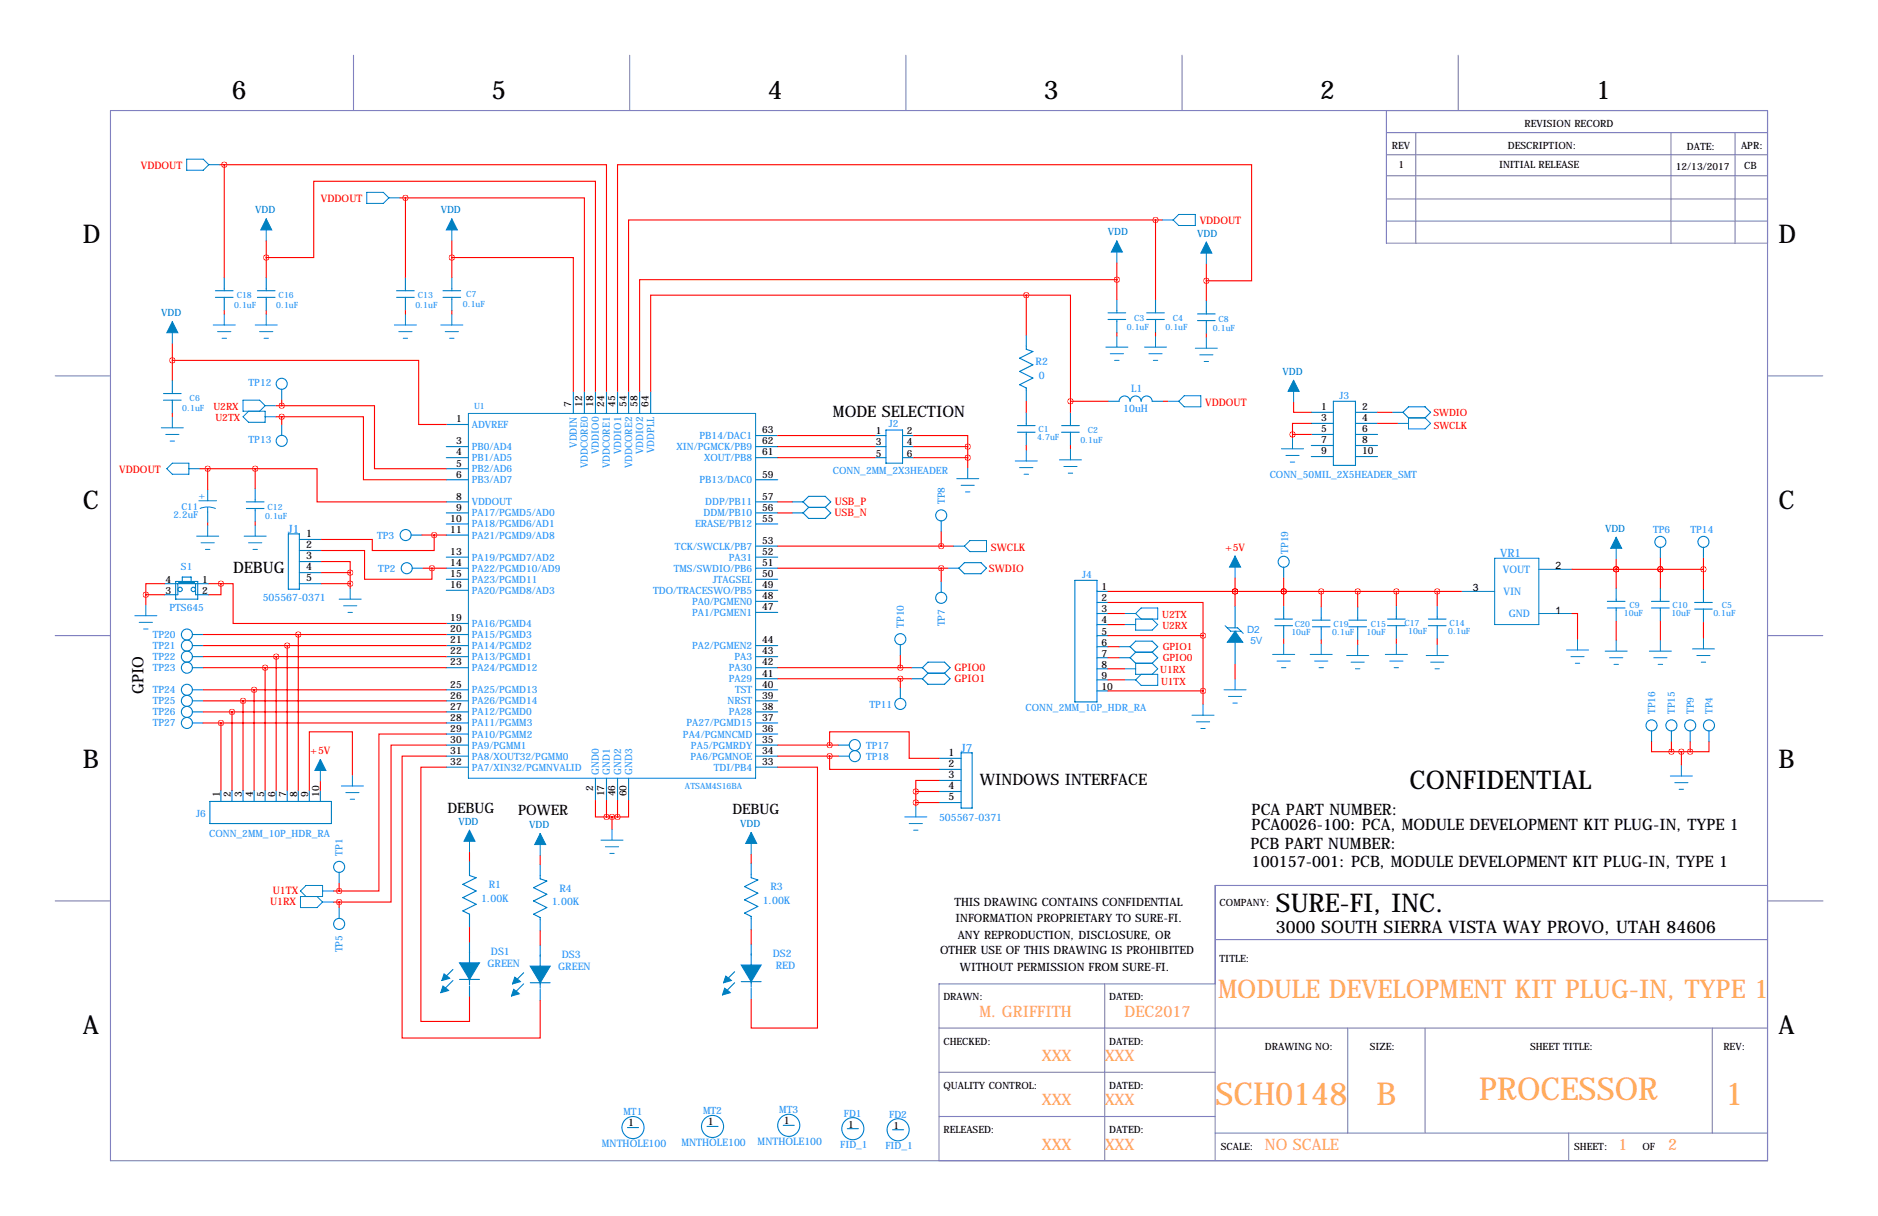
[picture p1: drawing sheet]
<svg xmlns="http://www.w3.org/2000/svg" width="432mm" height="279mm" viewBox="0 0 432 279" stroke-linecap="round" stroke-linejoin="round" font-family="sans-serif">
<g fill="none" stroke="#8080c0" stroke-width=".25">
<path d="M81.3 12.7v12.7M144.8 12.7v12.7M208.3 12.7v12.7M271.8 12.7v12.7M335.3 12.7v12.7M25.4 25.4h381v241.3h-381zM318.8 30.5h87.6M318.8 35.6h87.6M318.8 25.4v30.5h87.6M325.5 30.5v25.4M384.2 30.5v25.4M398.9 30.5v25.4"/>
<path d="M318.8 40.4h87.6M318.8 45.7h87.6M318.8 50.8h87.6M12.7 86.4h12.7M406.4 86.4h12.7M12.7 146h12.7M406.4 146h12.7M12.7 207h12.7M279.4 215.9h127M406.4 203.5h-127v63.2M406.5 207h12.7M215.9 236.2h190.5"/>
<path d="M254 226.1v40.6M279.4 226.1h-63.5v40.6M309.9 236.2v24.1M327.7 236.2v24.1M393.7 236.2v24.1M215.9 246.4h63.5M215.9 256.5h63.5M279.4 260.3h127M360.7 260.3v6.4"/>
</g>
<g fill="none" stroke="#0080c0" stroke-width=".25">
<path d="M49.5 68.3h4.1M49.5 66.8h4.1M51.6 63.8v3M51.6 68.3v3.1M59.2 68.3h4M59.2 66.8h4M61.2 63.8v3M61.2 68.3v3.1M91.2 68.3h4M91.2 66.8h4M93.2 63.8v3M93.2 68.3v3.1"/>
<path d="M101.9 68.3h4M101.9 66.8h4M103.9 63.8v3M103.9 68.3v3.1M236 77v3.3l1.5 .5-3.1 1.5 3.1 1.5-3.1 1.5 3.1 1.6-3.1 1.5 1.6 .8v3M254.8 73.4h4M254.8 71.9h4M256.8 68.8v3.1M256.8 73.4v3.1M263.7 73.4h4M263.7 71.9h4M265.7 68.8v3.1"/>
<path d="M265.7 73.4v3.1M275.3 73.7h4.1M275.3 72.1h4.1M277.4 69.1v3M277.4 73.7v3M37.6 91.9h4.1M37.6 90.4h4.1M39.6 87.4v3M39.6 91.9v3.1M64.8 89.4v2.5M64.8 97.5v2.6M102.6 97.5h5.1"/>
<path d="M131.8 89.9v5.1M134.4 89.9v5.1M136.9 89.9v5.1M139.4 89.9v5.1M142 89.9v5.1M144.5 89.9v5.1M147.1 89.9v5.1M149.6 89.9v5.1M203.7 98.8h3.8v7.6h-3.8zM233.9 99.3h4.1M233.9 97.8h4.1M236 94.7v3.1"/>
<path d="M236 99.3v3.1M244.1 99.3h4.1M244.1 97.8h4.1M246.1 94.7v3.1M246.1 99.3v3.1M254.8 92.2h2.5a1.27 1.27 0 0 1 1.3-1.2 1.27 1.27 0 0 1 1.2 1.2 1.27 1.27 0 0 1 1.3-1.2 1.27 1.27 0 0 1 1.3 1.2 1.27 1.27 0 0 1 1.3-1.2 1.27 1.27 0 0 1 1.2 1.2h2.6M301.5 94.7h5.1M301.5 97.3h5.1M301.5 99.8h5.1M306.6 92.2h5.1v14.7h-5.1zM311.7 94.7h5M311.7 97.3h5"/>
<path d="M311.7 99.8h5M320 94.7h2.6M323.8 93.5h3.9l1.2 1.2-1.2 1.3h-3.9l-1.2-1.3zM47.8 112.5v2.6M47.8 117.6v2.5M56.6 115.3h4.1M56.6 116.8h4.1M58.7 112.3v3M58.7 116.8v3.1M102.6 102.6h5.1M102.6 105.2h5.1M102.6 107.7h5.1"/>
<path d="M102.6 110.2h5.1M102.6 115.3h5.1M102.6 117.9h5.1M173.7 102.6h5.1M173.7 105.2h5.1M173.7 110.2h5.1M173.7 115.3h5.1M173.7 117.9h5.1M173.7 100.1h5.1M182.1 115.3h2.6M182.1 117.9h2.6M184.7 115.3l1.2-1.3h3.8l1.3 1.3-1.3 1.3"/>
<path d="M184.7 115.3l1.2 1.3M185.9 116.6l-1.2 1.3M185.9 116.6h3.8M189.7 116.6l1.3 1.3-1.3 1.2h-3.8l-1.2-1.2M201.2 102.6h2.5M201.2 105.2h2.5M201.2 100.1h2.5M207.5 102.6h2.6M207.5 105.2h2.6M207.5 100.1h2.6M216.4 119.6v2.6M301.5 102.4h5.1"/>
<path d="M301.5 104.9h5.1M311.7 102.4h5M311.7 104.9h5M37.8 134.1h3.1v2.6h-3.1M40.4 133.6h5.1v4.1h-5.1zM41.1 133.9h3.6v.2h-3.6zM41.9 133.9v-1.3h2v1.3M48 134.1h-3v2.6h3M66.3 122.7h2.5v12.7h-2.5zM68.8 134.1h5.1M68.8 124h5.1M68.8 126.5h5.1"/>
<path d="M68.8 129h5.1M68.8 131.6h5.1M94.5 122.9h2.5M94.7 130.6h2.6M102.6 120.4h5.1M102.6 122.9h5.1M102.6 128h5.1M102.6 130.6h5.1M102.6 133.1h5.1M102.6 135.6h5.1M173.7 120.4h5.1M173.7 128h5.1"/>
<path d="M173.7 130.6h5.1M173.7 133.1h5.1M173.7 135.6h5.1M173.7 138.2h5.1M173.7 125.5h5.1M216.4 133.6v2.5M217.9 130.6h2.6M221.7 129.3h3.9l1.2 1.3-1.2 1.2h-3.9l-1.2-1.2zM247.1 133.3h5.1v28h-5.1zM252.2 135.9h2.6M252.2 138.4h2.6M284 139.2v5.1"/>
<path d="M295.1 130.3v2.5M295.1 139.2v3M303.8 139.4v3.1M312.2 139.4v3.1M321.1 139.2v3M330.5 139.2v3M369.6 138.2h4M369.6 139.7h4M371.6 135.1v3.1M371.6 139.7v3M379.7 138.2h4.1M379.7 139.7h4.1"/>
<path d="M381.8 125.7v2.6M381.8 135.1v3.1M381.8 139.7v3M389.6 138.4h4.1M389.6 140h4.1M391.7 125.7v2.6M391.7 135.4v3M391.7 140v3M44.2 145.8h2.5M44.2 148.3h2.5M44.2 150.9h2.5M44.2 153.4h2.5"/>
<path d="M44.2 158.5h2.5M102.6 143.3h5.1M102.6 145.8h5.1M102.6 148.3h5.1M102.6 150.9h5.1M102.6 153.4h5.1M102.6 158.5h5.1M173.7 148.3h5.1M173.7 150.9h5.1M173.7 153.4h5.1M173.7 158.5h5.1M173.7 156h5.1"/>
<path d="M173.7 140.7h5.1M207 148.1v2.5M207 158v2.5M209.5 153.4h2.6M209.5 156h2.6M212.1 153.4l1.3-1.3h3.8l1.2 1.3-1.2 1.3M212.1 153.4l1.3 1.3M213.4 154.7h3.8M213.4 154.7l-1.3 1.3M217.2 154.7l1.2 1.3-1.2 1.2h-3.8l-1.3-1.2M252.2 141h2.6M252.2 143.5h2.6"/>
<path d="M252.2 146h2.6M252.2 148.6h2.6M252.2 151.1h2.6M252.2 153.7h2.6M252.2 156.2h2.6M252.2 158.8h2.6M257.3 148.6h2.5M257.3 151.1h2.5M259.8 148.6l1.3-1.3h3.8l1.3 1.3-1.3 1.3M259.8 148.6l1.3 1.3M261.1 149.9l-1.3 1.2M261.1 149.9h3.8"/>
<path d="M264.9 149.9l1.3 1.2-1.3 1.3h-3.8l-1.3-1.3M284 147.6v5.1M293.1 143.8h4.1M293.1 142.2h4.1M295.1 143.8v3M301.8 144h4M301.8 142.5h4M303.8 144v3.1M310.1 144h4.1M310.1 142.5h4.1M312.2 144v3.1M319 143.8h4.1"/>
<path d="M319 142.2h4.1M321.1 143.8v3M328.4 143.8h4.1M328.4 142.2h4.1M330.5 143.8v3M44.2 161h2.5M44.2 163.6h2.5M44.2 166.1h2.5M102.6 161h5.1M102.6 163.6h5.1M102.6 166.1h5.1M102.6 168.7h5.1"/>
<path d="M102.6 171.2h5.1M102.6 173.7h5.1M102.6 176.3h5.1M136.9 178.8v5.1M139.4 178.8v5.1M142 178.8v5.1M144.5 178.8v5.1M173.7 161h5.1M173.7 163.6h5.1M173.7 166.1h5.1M173.7 168.7h5.1M173.7 171.2h5.1"/>
<path d="M173.7 173.7h5.1M173.7 176.3h5.1M192.8 171.2h2.5M192.8 173.7h2.5M215.9 174.2h5.1M215.9 176.8h5.1M215.9 179.3h5.1M221 173h2.5v12.7h-2.5zM379.7 167.9v2.5M384.3 167.9v2.5M388.6 167.9v2.5M392.9 167.9v2.5"/>
<path d="M48.3 184.1h27.9v5.1h-27.9zM50.8 181.6v2.5M53.3 181.6v2.5M55.9 181.6v2.5M58.4 181.6v2.5M61 181.6v2.5M63.5 181.6v2.5M66 181.6v2.5M68.6 181.6v2.5M71.1 181.6v2.5M73.7 181.6v2.5M107.9 197.9v3.3l1.6 .5-3.1 1.5 3.1 1.5-3.1 1.5 3.1 1.6-3.1 1.5 1.5 .8v3"/>
<path d="M124.2 198.6v3.3l1.5 .5-3 1.6 3 1.5-3 1.5 3 1.5-3 1.6 1.5 .7v3.1M172.7 198.4v3.3l1.5 .5-3 1.5 3 1.5-3 1.6 3 1.5-3 1.5 1.5 .8v3M215.9 181.9h5.1M215.9 184.4h5.1M78 200.4v2.5M78 208.5v2.6M107.9 216.4v9.9M124.2 217.2v9.9M172.7 216.9v9.9M104.1 222.8l-2.5 2.5M104.1 225.3l-2.5 2.5M105.7 225h4.5"/>
<path d="M107.9 226.6v2.5M120.4 223.5l-2.5 2.6M120.4 226.1l-2.5 2.5M121.9 225.8h4.6M124.2 227.3v2.6M168.9 223.3l-2.5 2.5M168.9 225.8l-2.5 2.5M170.4 225.6h4.6M172.7 227.1v2.5M144.3 259.1h2.5M162.6 258.8h2.5M180.1 258.6h2.5"/>
<path d="M194.8 259.3h2.6M205.2 259.6h2.6"/>
<circle cx="64.8" cy="88.2" r="1.27"/>
<circle cx="64.8" cy="101.3" r="1.27"/>
<circle cx="216.4" cy="118.4" r="1.27"/>
<circle cx="41.4" cy="135.4" r=".51"/>
<circle cx="44.4" cy="135.4" r=".51"/>
<circle cx="93.3" cy="122.9" r="1.27"/>
<circle cx="93.5" cy="130.6" r="1.27"/>
<circle cx="216.4" cy="137.4" r="1.27"/>
<circle cx="295.1" cy="129.1" r="1.27"/>
<circle cx="381.8" cy="124.5" r="1.27"/>
<circle cx="391.7" cy="124.5" r="1.27"/>
<circle cx="43" cy="153.4" r="1.27"/>
<circle cx="43" cy="145.8" r="1.27"/>
<circle cx="43" cy="158.5" r="1.27"/>
<circle cx="43" cy="150.9" r="1.27"/>
<circle cx="43" cy="148.3" r="1.27"/>
<circle cx="207" cy="146.9" r="1.27"/>
<circle cx="43" cy="163.6" r="1.27"/>
<circle cx="43" cy="166.1" r="1.27"/>
<circle cx="43" cy="161" r="1.27"/>
<circle cx="196.5" cy="171.2" r="1.27"/>
<circle cx="196.5" cy="173.7" r="1.27"/>
<circle cx="207" cy="161.7" r="1.27"/>
<circle cx="379.7" cy="166.7" r="1.27"/>
<circle cx="384.3" cy="166.7" r="1.27"/>
<circle cx="388.6" cy="166.7" r="1.27"/>
<circle cx="392.9" cy="166.7" r="1.27"/>
<circle cx="78" cy="199.2" r="1.27"/>
<circle cx="78" cy="212.3" r="1.27"/>
<circle cx="145.5" cy="259.1" r="2.54"/>
<circle cx="163.8" cy="258.8" r="2.54"/>
<circle cx="181.4" cy="258.6" r="2.54"/>
<circle cx="196.1" cy="259.3" r="2.54"/>
<circle cx="206.5" cy="259.6" r="2.54"/>
</g>
<g fill="#0080c0" stroke="#0080c0" stroke-width=".23">
<path d="M284 145l1.8 2.6h-3.6z"/>
<path d="M61.2 50.3l1.3 2.5h-2.6z"/>
<path d="M107.9 190.8l1.3 2.5h-2.5z"/>
<path d="M371.6 123.4l1.3 2.6h-2.6z"/>
<path d="M277.4 55.6l1.2 2.6h-2.5z"/>
<path d="M256.8 55.4l1.3 2.5h-2.6z"/>
<path d="M103.9 50.3l1.3 2.5h-2.6z"/>
<path d="M297.4 87.4l1.3 2.5h-2.5z"/>
<path d="M124.2 191.5l1.3 2.6h-2.6z"/>
<path d="M172.7 191.3l1.3 2.5h-2.6z"/>
<path d="M39.6 73.9l1.3 2.6h-2.5z"/>
<path d="M284 127.8l1.2 2.5h-2.5z"/>
<path d="M73.7 174.5l1.2 2.5h-2.5z"/>
</g>
<g fill="none" stroke="#0080c0" stroke-width=".23">
<path d="M42.9 36.6h3.8l1.3 1.2-1.3 1.3h-3.8zM48 37.8h2.5M61.2 50.3v5.1M84.3 44.2h3.8l1.3 1.3-1.3 1.2h-3.8zM89.4 45.5h2.5M103.9 50.3v5.1M256.8 55.4v5.1M267.2 50.5h2.5M271 49.3h3.8v2.5h-3.8l-1.3-1.3zM277.4 55.6v5.1M39.6 73.9v5.1M49 74.7h5.1"/>
<path d="M50 76.2h3.1M51.1 77.7h1M51.6 72.1v2.6M58.7 74.7h5.1M59.7 76.2h3M60.7 77.7h1M61.2 72.1v2.6M90.7 74.7h5.1M91.7 76.2h3M92.7 77.7h1M93.2 72.1v2.6M101.3 74.7h5.1"/>
<path d="M102.4 76.2h3M103.4 77.7h1M103.9 72.1v2.6M254.3 79.8h5M256.8 77.2v2.6M263.1 79.8h5.1M265.7 77.2v2.6M277.4 77.5v2.5M37.1 98.3h5.1M38.1 99.8h3M39.6 95.8v2.5M61 93.2h2.5"/>
<path d="M61 93.2l-1.3 1.3M61 93.2l-1.3-1.3h-3.8v2.6h5.1v2.5h-3.9l-1.2-1.2 1.2-1.3M61 95.8h2.5M107.7 95h66v83.8h-66zM255.3 81.3h3M256.3 82.8h1M264.2 81.3h3M265.2 82.8h1M268.5 92.2h2.5M271 92.2l1.3-1.3h3.8v2.6h-3.8zM274.8 80h5.1M275.8 81.5h3.1"/>
<path d="M276.9 83.1h1M297.4 87.4v5.1M321.3 97.3h2.5M323.8 96h3.9l1.2 1.3-1.2 1.3h-3.9zM39.1 101.3h1M39.6 106.4h3.8v2.6h-3.8l-1.2-1.3zM43.4 107.7h2.6M45.7 115.1h4.1M46 116.8l1.8-.3 1.7 .3M47.8 116.6v1M220 110h5M221 111.5h3"/>
<path d="M222 113h1M222.5 107.4v2.6M233.4 105.9h5.1M234.4 107.4h3.1M235.5 109h1M236 103.4v2.5M243.6 105.7h5.1M244.6 107.2h3M245.6 108.7h1M246.1 103.1v2.6M294.6 103.1h5.1M295.7 104.6h3"/>
<path d="M296.7 106.2h1M297.2 100.6v2.5M33.5 138.9v2.6M45.2 123.2h5.1M46.2 124.7h3.1M47.2 126.2h1.1M47.8 120.7v2.5M56.1 123.2h5.1M57.1 124.7h3.1M58.2 126.2h1M58.7 120.7v2.5M78 137.7h5.1"/>
<path d="M79 139.2h3M80.5 135.1v2.6M219.2 125.5h2.5M223 124.2h3.8v2.5h-3.8l-1.3-1.2zM284 127.8v5M336 135.9h7.7M343.7 128.3h10.1v15.2h-10.1zM353.8 130.8h7.6M371.6 123.4v5.1M31 141.5h5.1M32 143h3.1M33 144.5h1"/>
<path d="M80 140.7h1M258.6 143.5h2.5M258.6 141h2.5M258.6 153.7h2.5M258.6 156.2h2.5M261.1 141l1.3-1.3h3.8v2.5h-5.1v2.6h3.8l1.3-1.3-1.3-1.3M261.1 141l1.3 1.2M262.4 154.9l-1.3 1.3M264.9 154.9l1.3-1.2-1.3-1.3h-3.8v2.5h5.1v2.6h-3.8l-1.3-1.3M281.4 158.5h5.1M281.7 143.8l1.3 1.2h2.3M282.2 144.3h2.4l1.3 1.2"/>
<path d="M284 156v2.5M292.6 150.4h5.1M293.6 151.9h3.1M294.6 153.4h1.1M295.1 147.8v2.6M301.2 150.4h5.1M302.3 151.9h3M303.3 153.4h1M303.8 147.8v2.6M309.6 150.6h5.1M310.6 152.1h3.1M311.7 153.7h1"/>
<path d="M312.2 148.1v2.5M318.5 150.4h5.1M319.5 151.9h3.1M320.5 153.4h1.1M321.1 147.8v2.6M327.9 150.6h5.1M328.9 152.1h3.1M329.9 153.7h1.1M330.5 148.1v2.5M353.8 141h7.6M360.2 149.4h5.1M361.2 150.9h3"/>
<path d="M362.2 152.4h1M362.7 146.8v2.6M369.1 149.6h5M370.1 151.1h3M371.1 152.7h1M371.6 147.1v2.5M379.2 149.6h5.1M380.2 151.1h3.1M381.3 152.7h1M381.8 147.1v2.5M389.1 149.1h5.1M390.1 150.6h3.1"/>
<path d="M391.2 152.1h1M391.7 146.6v2.5M73.7 174.5v5.1M81 178.1v2.5M274.1 164.3h5M275.1 165.9h3M276.1 167.4h1M276.6 161.8v2.5M282.4 160h3.1M283.5 161.5h1M384 178.3h5.1M385.1 179.8h3"/>
<path d="M386.6 175.8v2.5M78.5 180.6h5.1M79.5 182.1h3M80.5 183.6h1M107.9 190.8v5M124.2 191.5v5.1M138.2 193h5.1M139.2 194.6h3M140.2 196.1h1M140.7 190.5v2.5M172.7 191.3v5M208 187.7h5.1"/>
<path d="M209 189.2h3.1M210.1 190.8h1M210.6 185.2v2.5M386.1 181.4h1M70.4 206l-1.3-1.3 1.3-1.2h3.8v2.5h-5.1v2.5h3.8l1.3-1.2M72.9 206l1.3 1.3M74.2 207.3h2.5M74.2 204.7h2.5"/>
</g>
<g fill="#0080c0" stroke="#0080c0" stroke-width=".25">
<path d="M107.9 221.2h2.3l-2.3 3.8z"/>
<path d="M105.7 221.2h2.2v3.8z"/>
<path d="M102.1 223.8l1.3 1-1.8 .5z"/>
<path d="M101.9 226.6l1.2 1-1.8 .5z"/>
<path d="M124.2 222h2.3l-2.3 3.8z"/>
<path d="M121.9 222h2.3v3.8z"/>
<path d="M118.4 224.5l1.2 1.1-1.7 .5z"/>
<path d="M118.1 227.3l1.3 1-1.8 .6z"/>
<path d="M172.7 221.7h2.3l-2.3 3.9z"/>
<path d="M170.4 221.7h2.3v3.9z"/>
<path d="M166.9 224.3l1.2 1-1.7 .5z"/>
<path d="M166.6 227.1l1.3 1-1.8 .5z"/>
</g>
<g fill="none" stroke="#f00" stroke-width=".25">
<path d="M50.5 37.8h1.1M51.6 37.8h87.8v52.1M51.6 37.8v26M61.2 59.2h10.9v-17.5h64.8v48.2M61.2 55.4v8.4M91.9 45.5h1.3M93.2 45.5h41.2v44.4M93.2 45.5v18.3M103.9 59.2h27.9v30.7M103.9 55.4v8.4M265.7 50.5h-121.2v39.4M265.7 50.5v18.3"/>
<path d="M265.7 50.5h1.5M39.6 79v8.4M51.6 71.4v.7M61.2 71.4v.7M93.2 71.4v.7M103.9 71.4v.7M236 67.8h-86.4v22.1M236 67.8v9.2M236 67.8h10.1v24.4M256.8 64.3h-109.7v25.6M256.8 60.5v8.3M256.8 76.5v.7"/>
<path d="M265.7 76.5v.7M277.4 64.5h10.4v-26.7h-145.8v52.1M277.4 60.7v8.4M277.4 76.7v.8M39.6 82.8h56.7v14.7h6.3M39.6 95v.8M63.5 93.2h1.3M63.5 95.8h1.3M64.8 93.2h21.3v14.5h16.5M64.8 95.8h18.8v14.4h19M64.8 91.9v1.3M64.8 95.8v1.7"/>
<path d="M236 92.2v2.5M246.1 92.2v2.5M246.1 92.2h8.7M267.5 92.2h1M297.2 99.8h4.3M297.2 99.8v.8M297.4 92.5v2.2h4.1M301.5 97.3h-4.3v2.5M316.7 97.3h4.6M316.7 94.7h3.3M46 107.7h12.7M47.8 107.7v4.8"/>
<path d="M58.7 107.7h14.2v7.6h29.7M58.7 107.7v4.6M58.7 119.9v.8M178.8 102.6h22.4M178.8 105.2h22.4M178.8 100.1h22.4M178.8 117.9h3.3M178.8 115.3h3.3M210.1 100.1h12.4v2.5M210.1 102.6h12.4M210.1 105.2h12.4M222.5 102.6v4.8"/>
<path d="M236 102.4v1M246.1 102.4v.7M33.5 136.7h4.3M33.5 136.7v2.2M37.8 134.1h-4.3v2.6M47.8 120.1v.6M48 134.1h2.8M50.8 134.1h2.8v9.2h49M50.8 134.1v2.6h-2.8M73.9 126.5h9.9v6.6h15.5v-2.5M73.9 129h6.6v2.6M73.9 134.1h6.6"/>
<path d="M73.9 131.6h6.6M80.5 131.6v3.5M97 122.9h5.6M97.3 130.6h5.3M99.8 122.9v3.6h-14.2v-2.5h-11.7M178.8 125.5h40.4M178.8 130.6h39.1M216.4 122.2v3.3M216.4 130.6v3M254.8 138.4h21.8v7.6M254.8 135.9h81.2M284 135.9h.1"/>
<path d="M284 132.8v6.4M295.1 135.9h.1M295.1 132.8v6.4M303.8 135.9v3.5M312.2 135.9v3.5M321.1 135.9v3.3M330.5 135.9v3.3M361.4 130.8h30.3M371.6 130.8h.1M371.6 128.5v6.6M381.8 130.8h.1M381.8 128.3v6.8"/>
<path d="M391.7 128.3v7.1M46.7 153.4h55.9M46.7 158.5h55.9M46.7 150.9h55.9M46.7 148.3h55.9M46.7 145.8h55.9M58.4 158.5v23.1M61 153.4v28.2M63.5 150.9v30.7M66 148.3v33.3M68.6 145.8v35.8M178.8 153.4h30.7"/>
<path d="M178.8 156h30.7M207 150.6v2.8M207 156v2M254.8 153.7h3.8M254.8 156.2h3.8M254.8 151.1h2.5M254.8 148.6h2.5M254.8 158.8h21.8M254.8 146h21.8M254.8 141h3.8M254.8 143.5h3.8M276.6 146v15.8"/>
<path d="M284 152.7v3.3M295.1 146.8v1M303.8 147.1v.7M312.2 147.1v1M321.1 146.8v1M330.5 146.8v1.3M361.4 141h1.3v5.8M371.6 142.7v4.4M381.8 142.7v4.4M391.7 143v3.6M46.7 166.1h55.9M46.7 163.6h55.9"/>
<path d="M46.7 161h55.9M50.8 166.1v15.5M53.3 163.6v18M55.9 161v20.6M73.7 179.6v2M81 178.1v-10h-9.9v13.5M102.6 176.3h-5.8v58.4h11.1v-5.6M102.6 171.2h-12.7v36.1h-11.9M102.6 168.7h-15.5v36h-9.1M102.6 173.7h-10.1v64.8h31.7v-8.6M178.8 176.3h9.2v59.9h-15.3v-6.6M178.8 171.2h14"/>
<path d="M178.8 173.7h14M190.8 173.7v3.1h25.1M190.8 171.2v-3.1h18.2v6.1h6.9M215.9 179.3h-5.3v2.6M379.7 170.4v2.3h4.6M384.3 170.4v2.3M384.3 172.7h4.3M386.6 172.7v3.1M388.6 170.4v2.3M392.9 170.4v2.3h-4.3M107.9 195.8v2.1M124.2 196.6v2"/>
<path d="M136.9 183.9v3.8h2.5M139.4 183.9v3.8M139.4 187.7h2.6M140.7 187.7v2.8M142 183.9v3.8M144.5 183.9v3.8h-2.5M172.7 196.3v2.1M210.6 181.9h5.3M210.6 181.9v3.3M210.6 184.4h5.3M76.7 207.3h1.3M76.7 204.7h1.3"/>
<path d="M78 202.9v1.8M78 207.3v1.2M107.9 213.1v3.3M124.2 213.9v3.3M172.7 213.6v3.3"/>
</g>
<path d="M276.6 158.8a.05 .05 0 0 0 .1 0 .05 .05 0 0 0-.1 0zM276.6 146.1a.05 .05 0 0 0 .1 0 .05 .05 0 0 0-.1 0zM295.1 135.9a.05 .05 0 0 0 .1 0 .05 .05 0 0 0-.1 0zM295.1 135.9a.05 .05 0 0 0 .1 0 .05 .05 0 0 0-.1 0zM283.9 135.9a.05 .05 0 0 0 .1 0 .05 .05 0 0 0-.1 0zM61.2 59.2a.05 .05 0 0 0 .1 0 .05 .05 0 0 0-.1 0zM381.7 130.8a.05 .05 0 0 0 .1 0 .05 .05 0 0 0-.1 0zM381.7 130.8a.05 .05 0 0 0 .1 0 .05 .05 0 0 0-.1 0zM321 135.9a.05 .05 0 0 0 .1 0 .05 .05 0 0 0-.1 0zM303.7 135.9a.05 .05 0 0 0 .1 0 .05 .05 0 0 0-.1 0zM312.1 135.9a.05 .05 0 0 0 .1 0 .05 .05 0 0 0-.1 0zM141.9 187.7a.05 .05 0 0 0 .1 0 .05 .05 0 0 0-.1 0zM139.4 187.7a.05 .05 0 0 0 .1 0 .05 .05 0 0 0-.1 0zM140.7 187.7a.05 .05 0 0 0 .1 0 .05 .05 0 0 0-.1 0zM277.3 64.5a.05 .05 0 0 0 .1 0 .05 .05 0 0 0-.1 0zM256.7 64.3a.05 .05 0 0 0 .1 0 .05 .05 0 0 0-.1 0zM103.8 59.2a.05 .05 0 0 0 .1 0 .05 .05 0 0 0-.1 0zM51.5 37.8a.05 .05 0 0 0 .1 0 .05 .05 0 0 0-.1 0zM93.2 45.5a.05 .05 0 0 0 .1 0 .05 .05 0 0 0-.1 0zM265.6 50.5a.05 .05 0 0 0 .1 0 .05 .05 0 0 0-.1 0zM216.4 130.6a.05 .05 0 0 0 .1 0 .05 .05 0 0 0-.1 0zM216.4 125.5a.05 .05 0 0 0 .1 0 .05 .05 0 0 0-.1 0zM33.5 136.7a.05 .05 0 0 0 .1 0 .05 .05 0 0 0-.1 0zM391.6 130.8a.05 .05 0 0 0 .1 0 .05 .05 0 0 0-.1 0zM297.1 99.8a.05 .05 0 0 0 .1 0 .05 .05 0 0 0-.1 0zM64.7 93.2a.05 .05 0 0 0 .1 0 .05 .05 0 0 0-.1 0zM64.7 95.8a.05 .05 0 0 0 .1 0 .05 .05 0 0 0-.1 0zM77.9 207.3a.05 .05 0 0 0 .1 0 .05 .05 0 0 0-.1 0zM77.9 204.7a.05 .05 0 0 0 .1 0 .05 .05 0 0 0-.1 0zM39.6 82.8a.05 .05 0 0 0 .1 0 .05 .05 0 0 0-.1 0zM207 153.4a.05 .05 0 0 0 .1 0 .05 .05 0 0 0-.1 0zM207 156a.05 .05 0 0 0 .1 0 .05 .05 0 0 0-.1 0zM388.6 172.7a.05 .05 0 0 0 .1 0 .05 .05 0 0 0-.1 0zM386.5 172.7a.05 .05 0 0 0 .1 0 .05 .05 0 0 0-.1 0zM99.3 130.6a.05 .05 0 0 0 .1 0 .05 .05 0 0 0-.1 0zM99.8 122.9a.05 .05 0 0 0 .1 0 .05 .05 0 0 0-.1 0zM190.7 173.7a.05 .05 0 0 0 .1 0 .05 .05 0 0 0-.1 0zM190.7 171.2a.05 .05 0 0 0 .1 0 .05 .05 0 0 0-.1 0zM58.6 107.7a.05 .05 0 0 0 .1 0 .05 .05 0 0 0-.1 0zM47.7 107.7a.05 .05 0 0 0 .1 0 .05 .05 0 0 0-.1 0zM283.9 135.9a.05 .05 0 0 0 .1 0 .05 .05 0 0 0-.1 0zM246.1 92.2a.05 .05 0 0 0 .1 0 .05 .05 0 0 0-.1 0zM235.9 67.8a.05 .05 0 0 0 .1 0 .05 .05 0 0 0-.1 0zM68.5 145.8a.05 .05 0 0 0 .1 0 .05 .05 0 0 0-.1 0zM66 148.3a.05 .05 0 0 0 .1 0 .05 .05 0 0 0-.1 0zM60.9 153.4a.05 .05 0 0 0 .1 0 .05 .05 0 0 0-.1 0zM58.4 158.5a.05 .05 0 0 0 .1 0 .05 .05 0 0 0-.1 0zM55.8 161a.05 .05 0 0 0 .1 0 .05 .05 0 0 0-.1 0zM53.3 163.6a.05 .05 0 0 0 .1 0 .05 .05 0 0 0-.1 0zM80.5 131.6a.05 .05 0 0 0 .1 0 .05 .05 0 0 0-.1 0zM80.5 134.1a.05 .05 0 0 0 .1 0 .05 .05 0 0 0-.1 0zM210.5 181.9a.05 .05 0 0 0 .1 0 .05 .05 0 0 0-.1 0zM210.5 184.4a.05 .05 0 0 0 .1 0 .05 .05 0 0 0-.1 0zM330.4 135.9a.05 .05 0 0 0 .1 0 .05 .05 0 0 0-.1 0z" fill="#f00" stroke="#f00" stroke-width="1.3"/>
<g font-size="7.3" fill="#ffad5b">
<text x="279.5" y="254">SCH0148</text>
<text x="316.5" y="254">B</text>
<text x="340.1" y="252.7">PROCESSOR</text>
<text x="396.7" y="254">1</text>
</g>
<g font-size="5.9">
<text x="53.3" y="22.9">6</text>
<text x="113" y="22.9">5</text>
<text x="176.5" y="22.9">4</text>
<text x="240" y="22.9">3</text>
<text x="303.5" y="22.9">2</text>
<text x="367" y="22.9">1</text>
<text x="19" y="55.9">D</text>
<text x="408.9" y="55.9">D</text>
<text x="19" y="116.8">C</text>
<text x="408.9" y="116.8">C</text>
<text x="19" y="176.5">B</text>
<text x="408.9" y="176.5">B</text>
<text x="324.1" y="181.4">CONFIDENTIAL</text>
<text x="293.4" y="209.5">SURE-FI, INC.</text>
<text x="19" y="237.5">A</text>
<text x="408.9" y="237.5">A</text>
</g>
<text font-size="5.9" fill="#ffad5b" x="280.1" y="229.4">MODULE DEVELOPMENT KIT PLUG-IN, TYPE 1</text>
<text font-size="4" x="293.4" y="214.4">3000 SOUTH SIERRA VISTA WAY PROVO, UTAH 84606</text>
<g font-size="3.6">
<text x="191.5" y="95.8">MODE SELECTION</text>
<text x="53.6" y="131.6">DEBUG</text>
<text x="33" y="159.5" transform="rotate(-90 33 159.5)">GPIO</text>
<text x="225.3" y="180.3">WINDOWS INTERFACE</text>
<text x="287.8" y="190.8">PCA0026-100: PCA, MODULE DEVELOPMENT KIT PLUG-IN, TYPE 1</text>
<text x="287.8" y="187.2">PCA PART NUMBER:</text>
<text x="287.5" y="195.1">PCB PART NUMBER:</text>
<text x="287.8" y="199.1">100157-001: PCB, MODULE DEVELOPMENT KIT PLUG-IN, TYPE 1</text>
</g>
<g font-size="3.6" fill="#ffad5b">
<text x="225.2" y="233.7">M. GRIFFITH</text>
<text x="258.6" y="233.7">DEC2017</text>
<text x="239.5" y="243.8">XXX</text>
<text x="254" y="243.8">XXX</text>
<text x="239.5" y="254">XXX</text>
<text x="254" y="254">XXX</text>
<text x="239.5" y="264.2">XXX</text>
<text x="254" y="264.2">XXX</text>
<text x="290.8" y="264.2">NO SCALE</text>
<text x="372.1" y="264.2">1</text>
<text x="383.5" y="264.2">2</text>
</g>
<g font-size="3.3">
<text x="102.9" y="186.7">DEBUG</text>
<text x="119.1" y="187.2">POWER</text>
<text x="168.4" y="186.9">DEBUG</text>
</g>
<g font-size="2.6" fill="#2291ff">
<text x="66.3" y="122.4">J1</text>
<text x="344.9" y="128">VR1</text>
<text x="221" y="172.7">J7</text>
</g>
<g font-size="2.6">
<text x="219.5" y="208.3">THIS DRAWING CONTAINS CONFIDENTIAL</text>
<text x="219.7" y="211.8">INFORMATION PROPRIETARY TO SURE-FI.</text>
<text x="220.2" y="215.6">ANY REPRODUCTION, DISCLOSURE, OR</text>
<text x="216.2" y="219.2">OTHER USE OF THIS DRAWING IS PROHIBITED</text>
<text x="220.7" y="223">WITHOUT PERMISSION FROM SURE-FI.</text>
</g>
<g font-size="2.4" fill="#f00">
<text x="32.4" y="38.9">VDDOUT</text>
<text x="73.8" y="46.5">VDDOUT</text>
<text x="275.8" y="51.6">VDDOUT</text>
<text x="277.1" y="93.2">VDDOUT</text>
<text x="27.4" y="108.7">VDDOUT</text>
<text x="191.8" y="118.6">USB_N</text>
<text x="192" y="116.1">USB_P</text>
<text x="227.4" y="131.3">SWDIO</text>
<text x="227.8" y="126.5">SWCLK</text>
<text x="281.7" y="126.5">+5V</text>
<text x="219.5" y="154.2">GPIO0</text>
<text x="219.5" y="156.7">GPIO1</text>
<text x="71.4" y="173.2">+5V</text>
<text x="62.1" y="207.9">U1RX</text>
<text x="62.7" y="205.4">U1TX</text>
</g>
<g font-size="2.4" fill="#2291ff">
<text x="238.1" y="84">R2</text>
<text x="238.8" y="87.1">0</text>
<text x="258.3" y="94.6">10uH</text>
<text x="260.1" y="90.2">L1</text>
<text x="345.5" y="131.6">VOUT</text>
<text x="345.7" y="136.7">VIN</text>
<text x="60.4" y="138.1">505567-0371</text>
<text x="346.9" y="141.8">GND</text>
<text x="215.9" y="188.6">505567-0371</text>
<text x="110.6" y="207.3">1.00K</text>
<text x="112.4" y="204.1">R1</text>
<text x="126.9" y="208">1.00K</text>
<text x="128.6" y="204.9">R4</text>
<text x="175.4" y="207.8">1.00K</text>
<text x="177.1" y="204.6">R3</text>
<text x="112.9" y="219.5">DS1</text>
<text x="129.1" y="220.2">DS3</text>
<text x="177.7" y="220">DS2</text>
<text x="112.1" y="222.1">GREEN</text>
<text x="128.3" y="222.9">GREEN</text>
<text x="178.4" y="222.6">RED</text>
<text x="138.4" y="263.5">MNTHOLE100</text>
<text x="156.7" y="263.3">MNTHOLE100</text>
<text x="174.2" y="263">MNTHOLE100</text>
</g>
<g font-size="2.4">
<text x="70.4" y="123.4">1</text>
<text x="70.4" y="126">2</text>
<text x="70.4" y="128.5">3</text>
<text x="70.4" y="131.1">4</text>
<text x="357.6" y="130.8">2</text>
<text x="70.4" y="133.6">5</text>
<text x="338.6" y="135.9">3</text>
<text x="357.6" y="141">1</text>
<text x="218.1" y="173.7">1</text>
<text x="218.1" y="176.3">2</text>
<text x="218.1" y="178.8">3</text>
<text x="218.1" y="181.4">4</text>
<text x="218.1" y="183.9">5</text>
<text x="144.4" y="258.8">1</text>
<text x="162.7" y="258.6">1</text>
<text x="180.3" y="258.3">1</text>
</g>
<g font-size="2.3">
<text x="350.5" y="29.2">REVISION RECORD</text>
<text x="320" y="34.3">REV</text>
<text x="346.7" y="34.3">DESCRIPTION:</text>
<text x="387.9" y="34.5">DATE:</text>
<text x="400.3" y="34.3">APR:</text>
<text x="321.6" y="38.6">1</text>
<text x="344.7" y="38.6">INITIAL RELEASE</text>
<text x="385.3" y="39.1">12/13/2017</text>
<text x="401.1" y="38.9">CB</text>
<text x="131.3" y="93.5" transform="rotate(-90 131.3 93.5)">7</text>
<text x="133.9" y="93.5" transform="rotate(-90 133.9 93.5)">12</text>
<text x="136.4" y="93.5" transform="rotate(-90 136.4 93.5)">18</text>
<text x="138.9" y="93.5" transform="rotate(-90 138.9 93.5)">24</text>
<text x="141.5" y="93.5" transform="rotate(-90 141.5 93.5)">45</text>
<text x="144" y="93.5" transform="rotate(-90 144 93.5)">54</text>
<text x="146.6" y="93.5" transform="rotate(-90 146.6 93.5)">58</text>
<text x="149.1" y="93.5" transform="rotate(-90 149.1 93.5)">64</text>
<text x="303.7" y="94.2">1</text>
<text x="313.2" y="94.2">2</text>
<text x="104.9" y="97">1</text>
<text x="175.3" y="99.6">63</text>
<text x="201.4" y="99.8">1</text>
<text x="208.5" y="99.8">2</text>
<text x="303.7" y="96.8">3</text>
<text x="303.7" y="99.3">5</text>
<text x="303.7" y="101.9">7</text>
<text x="313.2" y="96.8">4</text>
<text x="313.2" y="99.3">6</text>
<text x="313.2" y="101.9">8</text>
<text x="104.9" y="102.1">3</text>
<text x="104.9" y="104.6">4</text>
<text x="104.9" y="107.2">5</text>
<text x="175.3" y="104.6">61</text>
<text x="175.3" y="102.1">62</text>
<text x="201.4" y="102.4">3</text>
<text x="201.4" y="104.9">5</text>
<text x="208.5" y="102.4">4</text>
<text x="208.5" y="104.9">6</text>
<text x="303.7" y="104.4">9</text>
<text x="313.2" y="104.4">10</text>
<text x="104.9" y="109.7">6</text>
<text x="175.3" y="109.7">59</text>
<text x="103.5" y="119.9">10</text>
<text x="104.9" y="114.8">8</text>
<text x="104.9" y="117.3">9</text>
<text x="175.3" y="119.9">55</text>
<text x="175.3" y="117.3">56</text>
<text x="175.3" y="114.8">57</text>
<text x="103.5" y="122.4">11</text>
<text x="175.3" y="125">53</text>
<text x="103.5" y="127.5">13</text>
<text x="103.5" y="130">14</text>
<text x="175.3" y="130">51</text>
<text x="175.3" y="127.5">52</text>
<text x="38.1" y="133.9">4</text>
<text x="38.1" y="136.4">3</text>
<text x="46.5" y="133.9">1</text>
<text x="46.5" y="136.4">2</text>
<text x="103.5" y="132.6">15</text>
<text x="103.5" y="135.1">16</text>
<text x="175.3" y="137.7">48</text>
<text x="175.3" y="135.1">49</text>
<text x="175.3" y="132.6">50</text>
<text x="253.2" y="135.6">1</text>
<text x="103.5" y="142.7">19</text>
<text x="175.3" y="140.2">47</text>
<text x="253.2" y="138.2">2</text>
<text x="253.2" y="140.7">3</text>
<text x="253.2" y="143.3">4</text>
<text x="103.5" y="145.3">20</text>
<text x="103.5" y="147.8">21</text>
<text x="175.3" y="147.8">44</text>
<text x="253.2" y="145.8">5</text>
<text x="253.2" y="148.3">6</text>
<text x="103.5" y="150.4">22</text>
<text x="103.5" y="152.9">23</text>
<text x="175.3" y="155.4">41</text>
<text x="175.3" y="152.9">42</text>
<text x="175.3" y="150.4">43</text>
<text x="253.2" y="150.9">7</text>
<text x="253.2" y="153.4">8</text>
<text x="253.2" y="156">9</text>
<text x="103.5" y="158">25</text>
<text x="103.5" y="160.5">26</text>
<text x="175.3" y="160.5">39</text>
<text x="175.3" y="158">40</text>
<text x="253.2" y="158.5">10</text>
<text x="103.5" y="163.1">27</text>
<text x="103.5" y="165.6">28</text>
<text x="175.3" y="165.6">37</text>
<text x="175.3" y="163.1">38</text>
<text x="103.5" y="168.1">29</text>
<text x="103.5" y="170.7">30</text>
<text x="103.5" y="173.2">31</text>
<text x="175.3" y="173.2">34</text>
<text x="175.3" y="170.7">35</text>
<text x="175.3" y="168.1">36</text>
<text x="103.5" y="175.8">32</text>
<text x="175.3" y="175.8">33</text>
<text x="50.5" y="183.1" transform="rotate(-90 50.5 183.1)">1</text>
<text x="53.1" y="183.1" transform="rotate(-90 53.1 183.1)">2</text>
<text x="55.6" y="183.1" transform="rotate(-90 55.6 183.1)">3</text>
<text x="58.2" y="183.1" transform="rotate(-90 58.2 183.1)">4</text>
<text x="60.7" y="183.1" transform="rotate(-90 60.7 183.1)">5</text>
<text x="63.2" y="183.1" transform="rotate(-90 63.2 183.1)">6</text>
<text x="65.8" y="183.1" transform="rotate(-90 65.8 183.1)">7</text>
<text x="68.3" y="183.1" transform="rotate(-90 68.3 183.1)">8</text>
<text x="70.9" y="183.1" transform="rotate(-90 70.9 183.1)">9</text>
<text x="73.4" y="183.1" transform="rotate(-90 73.4 183.1)">10</text>
<text x="136.4" y="181.7" transform="rotate(-90 136.4 181.7)">2</text>
<text x="138.9" y="183" transform="rotate(-90 138.9 183)">17</text>
<text x="141.5" y="183" transform="rotate(-90 141.5 183)">46</text>
<text x="144" y="183" transform="rotate(-90 144 183)">60</text>
<text x="280.4" y="208.3">COMPANY:</text>
<text x="280.4" y="221">TITLE:</text>
<text x="216.9" y="229.9">DRAWN:</text>
<text x="255" y="229.9">DATED:</text>
<text x="216.9" y="240">CHECKED:</text>
<text x="255" y="240">DATED:</text>
<text x="290.8" y="241.3">DRAWING NO:</text>
<text x="315" y="241.3">SIZE:</text>
<text x="351.8" y="241.3">SHEET TITLE:</text>
<text x="396.2" y="241.3">REV:</text>
<text x="216.9" y="250.2">QUALITY CONTROL:</text>
<text x="255" y="250.2">DATED:</text>
<text x="195" y="259.1">1</text>
<text x="205.4" y="259.3">1</text>
<text x="216.9" y="260.3">RELEASED:</text>
<text x="255" y="260.3">DATED:</text>
<text x="280.7" y="264.2">SCALE:</text>
<text x="361.9" y="264.2">SHEET:</text>
<text x="377.6" y="264.2">OF</text>
</g>
<g font-size="2.3" fill="#0080c0">
<text x="58.7" y="49">VDD</text>
<text x="101.3" y="49">VDD</text>
<text x="254.7" y="54.1">VDD</text>
<text x="275.3" y="54.4">VDD</text>
<text x="37.1" y="72.6">VDD</text>
<text x="294.9" y="86.1">VDD</text>
<text x="369.1" y="122.2">VDD</text>
<text x="105.4" y="189.5">VDD</text>
<text x="121.7" y="190.2">VDD</text>
<text x="170.2" y="190">VDD</text>
</g>
<g font-size="2.3" fill="#2291ff">
<text x="57.1" y="88.7">TP12</text>
<text x="308" y="91.7">J3</text>
<text x="57.1" y="101.9">TP13</text>
<text x="108.5" y="98.3">ADVREF</text>
<text x="160.9" y="100.9">PB14/DAC1</text>
<text x="204.4" y="98">J2</text>
<text x="108.5" y="103.4">PB0/AD4</text>
<text x="108.5" y="106">PB1/AD5</text>
<text x="132.6" y="102.9" transform="rotate(-90 132.6 102.9)">VDDIN</text>
<text x="135.2" y="107.6" transform="rotate(-90 135.2 107.6)">VDDCORE0</text>
<text x="137.7" y="104.3" transform="rotate(-90 137.7 104.3)">VDDIO0</text>
<text x="140.3" y="107.6" transform="rotate(-90 140.3 107.6)">VDDCORE1</text>
<text x="142.8" y="104.3" transform="rotate(-90 142.8 104.3)">VDDIO1</text>
<text x="145.3" y="107.6" transform="rotate(-90 145.3 107.6)">VDDCORE2</text>
<text x="147.9" y="104.3" transform="rotate(-90 147.9 104.3)">VDDIO2</text>
<text x="150.4" y="104.1" transform="rotate(-90 150.4 104.1)">VDDPLL</text>
<text x="155.6" y="103.4">XIN/PGMCK/PB9</text>
<text x="161.9" y="106">XOUT/PB8</text>
<text x="108.5" y="108.5">PB2/AD6</text>
<text x="108.5" y="111">PB3/AD7</text>
<text x="160.9" y="111">PB13/DAC0</text>
<text x="191.5" y="108.8">CONN_2MM_2X3HEADER</text>
<text x="291.9" y="109.8">CONN_50MIL_2X5HEADER_SMT</text>
<text x="45.6" y="114.7">+</text>
<text x="108.5" y="116.1">VDDOUT</text>
<text x="108.5" y="118.7">PA17/PGMD5/AD0</text>
<text x="161.8" y="118.7">DDM/PB10</text>
<text x="162.2" y="116.1">DDP/PB11</text>
<text x="217.2" y="115.8" transform="rotate(-90 217.2 115.8)">TP8</text>
<text x="86.7" y="123.7">TP3</text>
<text x="108.5" y="121.2">PA18/PGMD6/AD1</text>
<text x="108.5" y="123.7">PA21/PGMD9/AD8</text>
<text x="159.8" y="121.2">ERASE/PB12</text>
<text x="380.1" y="122.5">TP6</text>
<text x="388.7" y="122.5">TP14</text>
<text x="41.6" y="131.1">S1</text>
<text x="87" y="131.4">TP2</text>
<text x="108.5" y="128.8">PA19/PGMD7/AD2</text>
<text x="108.5" y="131.4">PA22/PGMD10/AD9</text>
<text x="154.9" y="131.4">TMS/SWDIO/PB6</text>
<text x="155.2" y="126.3">TCK/SWCLK/PB7</text>
<text x="167.6" y="128.8">PA31</text>
<text x="296.2" y="127.3" transform="rotate(-90 296.2 127.3)">TP19</text>
<text x="108.5" y="133.9">PA23/PGMD11</text>
<text x="108.5" y="136.4">PA20/PGMD8/AD3</text>
<text x="150.2" y="136.4">TDO/TRACESWO/PB5</text>
<text x="163.9" y="133.9">JTAGSEL</text>
<text x="248.8" y="132.8">J4</text>
<text x="39" y="140.3">PTS645</text>
<text x="159.1" y="141.5">PA1/PGMEN1</text>
<text x="159.1" y="139">PA0/PGMEN0</text>
<text x="217.2" y="143.9" transform="rotate(-90 217.2 143.9)">TP7</text>
<text x="35.1" y="149.1">TP21</text>
<text x="35.1" y="146.6">TP20</text>
<text x="108.5" y="144.1">PA16/PGMD4</text>
<text x="108.5" y="146.6">PA15/PGMD3</text>
<text x="108.5" y="149.1">PA14/PGMD2</text>
<text x="159.1" y="149.1">PA2/PGMEN2</text>
<text x="207.8" y="144.3" transform="rotate(-90 207.8 144.3)">TP10</text>
<text x="286.8" y="145.6">D2</text>
<text x="287.5" y="148.1">5V</text>
<text x="35.1" y="154.2">TP23</text>
<text x="35.1" y="151.7">TP22</text>
<text x="108.5" y="151.7">PA13/PGMD1</text>
<text x="108.5" y="154.2">PA24/PGMD12</text>
<text x="167.6" y="154.2">PA30</text>
<text x="168.9" y="151.7">PA3</text>
<text x="35.1" y="161.8">TP25</text>
<text x="35.1" y="159.3">TP24</text>
<text x="108.5" y="159.3">PA25/PGMD13</text>
<text x="108.5" y="161.8">PA26/PGMD14</text>
<text x="167.3" y="161.8">NRST</text>
<text x="167.6" y="156.8">PA29</text>
<text x="169" y="159.3">TST</text>
<text x="35.1" y="166.9">TP27</text>
<text x="35.1" y="164.4">TP26</text>
<text x="108.5" y="164.4">PA12/PGMD0</text>
<text x="108.5" y="166.9">PA11/PGMM3</text>
<text x="157.8" y="166.9">PA27/PGMD15</text>
<text x="167.6" y="164.4">PA28</text>
<text x="199.9" y="162.6">TP11</text>
<text x="235.8" y="163.4">CONN_2MM_10P_HDR_RA</text>
<text x="380.5" y="164.1" transform="rotate(-90 380.5 164.1)">TP16</text>
<text x="385.1" y="164.1" transform="rotate(-90 385.1 164.1)">TP15</text>
<text x="389.4" y="164.1" transform="rotate(-90 389.4 164.1)">TP9</text>
<text x="393.7" y="164.1" transform="rotate(-90 393.7 164.1)">TP4</text>
<text x="108.5" y="169.5">PA10/PGMM2</text>
<text x="108.5" y="172">PA9/PGMM1</text>
<text x="157" y="169.5">PA4/PGMNCMD</text>
<text x="158.9" y="172">PA5/PGMRDY</text>
<text x="199.1" y="172">TP17</text>
<text x="108.5" y="174.5">PA8/XOUT32/PGMM0</text>
<text x="108.5" y="177.1">PA7/XIN32/PGMNVALID</text>
<text x="137.7" y="178.1" transform="rotate(-90 137.7 178.1)">GND0</text>
<text x="140.3" y="178.1" transform="rotate(-90 140.3 178.1)">GND1</text>
<text x="142.8" y="178.1" transform="rotate(-90 142.8 178.1)">GND2</text>
<text x="145.3" y="178.1" transform="rotate(-90 145.3 178.1)">GND3</text>
<text x="158.7" y="174.5">PA6/PGMNOE</text>
<text x="164.1" y="177.1">TDI/PB4</text>
<text x="199.1" y="174.5">TP18</text>
<text x="45.1" y="187.7">J6</text>
<text x="48.1" y="192.4">CONN_2MM_10P_HDR_RA</text>
<text x="78.8" y="196.6" transform="rotate(-90 78.8 196.6)">TP1</text>
<text x="78.8" y="218.8" transform="rotate(-90 78.8 218.8)">TP5</text>
<text x="143.4" y="256.3">MT1</text>
<text x="161.7" y="256">MT2</text>
<text x="179.2" y="255.8">MT3</text>
<text x="194" y="256.5">FD1</text>
<text x="204.5" y="256.8">FD2</text>
<text x="193.2" y="263.7">FID_1</text>
<text x="203.6" y="264">FID_1</text>
</g>
<g font-size="2.3" fill="#f00">
<text x="49.1" y="94.2">U2RX</text>
<text x="329.6" y="95.5">SWDIO</text>
<text x="49.5" y="96.8">U2TX</text>
<text x="329.7" y="98.6">SWCLK</text>
<text x="267.2" y="142">U2TX</text>
<text x="267.3" y="144.5">U2RX</text>
<text x="267.3" y="149.4">GPIO1</text>
<text x="266.7" y="154.7">U1RX</text>
<text x="267.3" y="151.9">GPIO0</text>
<text x="267" y="157.5">U1TX</text>
</g>
<g font-size="2.2" fill="#2291ff">
<text x="39.9" y="119.1">2.2uF</text>
<text x="41.7" y="117.2">C11</text>
</g>
<g font-size="2" fill="#2291ff">
<text x="53.9" y="70.7">0.1uF</text>
<text x="54.4" y="68.6">C18</text>
<text x="63.5" y="70.7">0.1uF</text>
<text x="64.1" y="68.6">C16</text>
<text x="95.5" y="70.7">0.1uF</text>
<text x="96.1" y="68.6">C13</text>
<text x="106.4" y="70.5">0.1uF</text>
<text x="107.2" y="68.3">C7</text>
<text x="259.1" y="75.8">0.1uF</text>
<text x="260.8" y="73.7">C3</text>
<text x="268" y="75.8">0.1uF</text>
<text x="269.7" y="73.7">C4</text>
<text x="278.9" y="76.1">0.1uF</text>
<text x="280.2" y="73.9">C8</text>
<text x="41.9" y="94.3">0.1uF</text>
<text x="43.6" y="92.2">C6</text>
<text x="109" y="93.9">U1</text>
<text x="238.5" y="101.2">4.7uF</text>
<text x="238.8" y="99.3">C1</text>
<text x="248.4" y="101.7">0.1uF</text>
<text x="250.1" y="99.6">C2</text>
<text x="61" y="119.2">0.1uF</text>
<text x="61.5" y="117.1">C12</text>
<text x="322.9" y="143.8">C17</text>
<text x="333.2" y="143.8">C14</text>
<text x="373.4" y="141.6">10uF</text>
<text x="374.6" y="139.7">C9</text>
<text x="384.3" y="141.6">10uF</text>
<text x="384.6" y="139.7">C10</text>
<text x="394" y="141.6">0.1uF</text>
<text x="395.9" y="139.7">C5</text>
<text x="296.9" y="145.9">10uF</text>
<text x="297.7" y="144">C20</text>
<text x="306.3" y="145.9">0.1uF</text>
<text x="306.6" y="144">C19</text>
<text x="314.2" y="145.9">10uF</text>
<text x="315.2" y="144">C15</text>
<text x="323.8" y="145.7">10uF</text>
<text x="333" y="145.7">0.1uF</text>
<text x="157.5" y="181.3">ATSAM4S16BA</text>
</g>
</svg>
